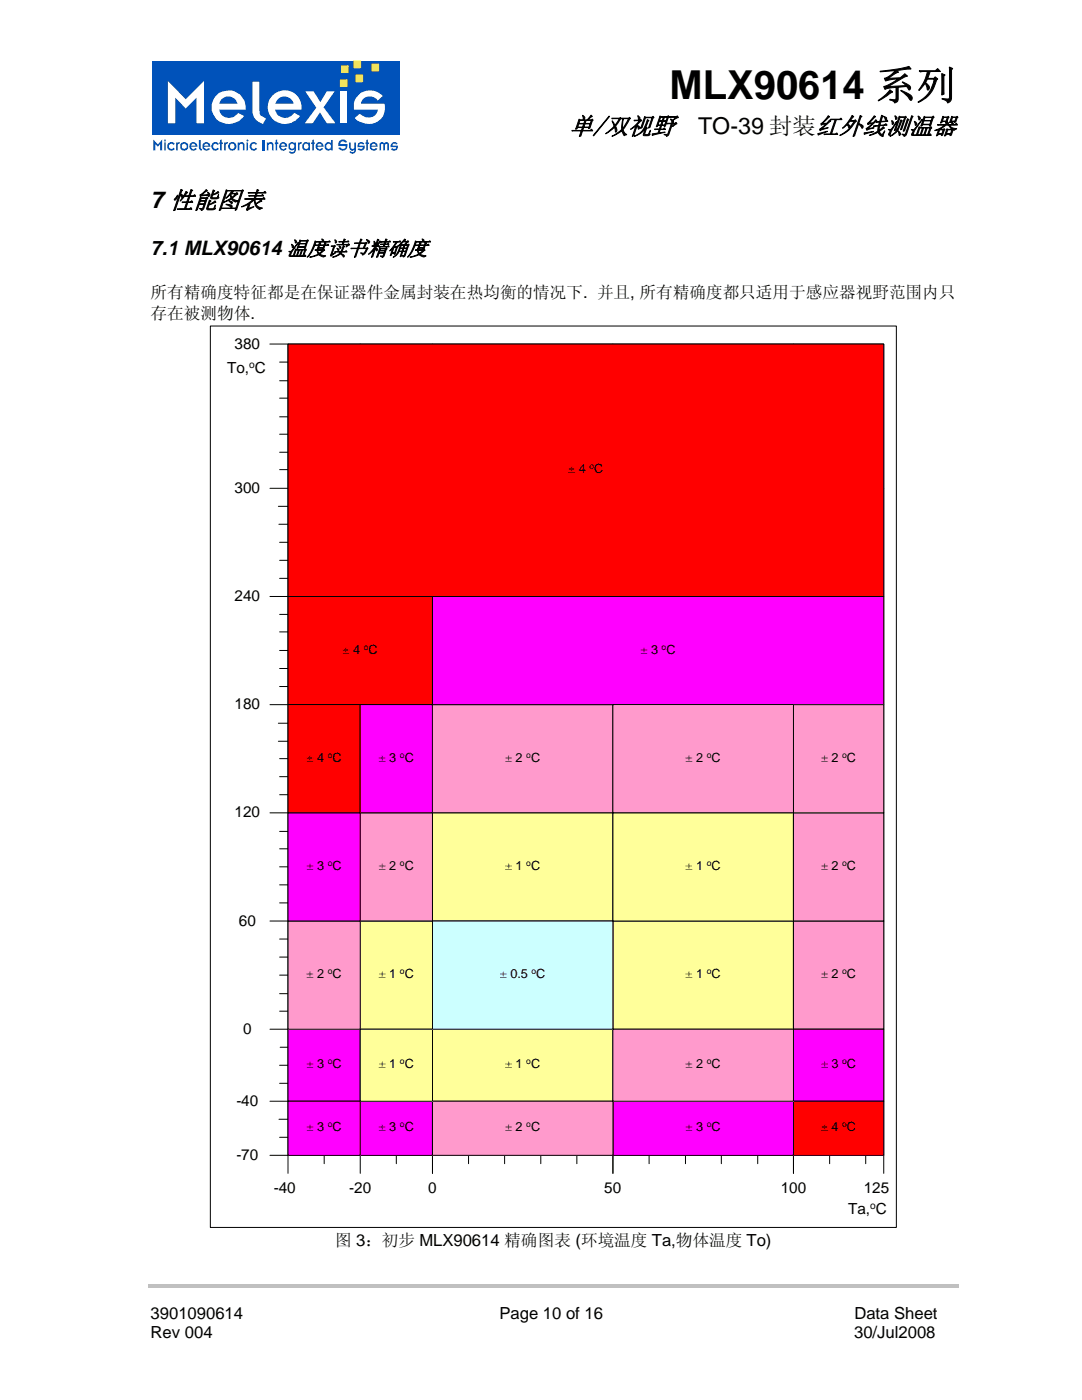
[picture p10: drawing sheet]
<svg xmlns="http://www.w3.org/2000/svg" width="216mm" height="279mm" viewBox="0 0 216 279" stroke-linecap="round" stroke-linejoin="round" font-family="sans-serif">
<path d="M29.5 256.3h161.8v.7h-161.8z" fill="#c0c0c0"/>
<g fill="#fff">
<path d="M34 16.3l3.5 3.7 3.6-3.7v8.2h-1.5v-4.9l-2.1 2.1-2-2.1v4.9h-1.5z" fill-rule="evenodd"/>
<path d="M43.4 19.2a3.3 3.3 0 0 1 3.9-.7 3.3 3.3 0 0 1 1.9 3.4h-5.2a2.05 2.05 0 0 0 1.6 1.6 2.05 2.05 0 0 0 2.2-.9l1.1 .6a3.5 3.5 0 0 1-6.1-.6 3.1 3.1 0 0 1 .6-3.4zM44.6 19.7l-.6 1.1h3.7a1.91 1.91 0 0 0-3.1-1.1z" fill-rule="evenodd"/>
<path d="M50.5 16.5h1.4v5.6a1.51 1.51 0 0 0 1.3 1.5l-.6 1.2-.5-.3a2.44 2.44 0 0 1-1.6-2.2z" fill-rule="evenodd"/>
<path d="M54.2 19.4a3.4 3.4 0 0 1 3.9-1 3.4 3.4 0 0 1 2.1 3.5h-5.2a2.05 2.05 0 0 0 1.6 1.6 2.05 2.05 0 0 0 2.1-.9l1.2 .6a3.6 3.6 0 0 1-6.2-.5 3.3 3.3 0 0 1 .5-3.3zM55.7 19.7l-.5 .5-.2 .6h3.6a1.91 1.91 0 0 0-2.9-1.1z" fill-rule="evenodd"/>
<path d="M60.8 18.3h1.7l1.3 2.1 1.3-2.1h1.5l-2.1 3.1 2.2 3.1h-1.7l-1.2-2.1-1.5 2.1h-1.5l2.2-3z" fill-rule="evenodd"/>
<path d="M71.2 19.1a3.5 3.5 0 0 1 4.8 .2l-.9 .8a1.93 1.93 0 0 0-3.2 .1l-.2 .6h4.6a3.2 3.2 0 0 1-1.1 3.4 3.2 3.2 0 0 1-3.6 .1l-1.1-.7 1.1-.9a2.01 2.01 0 0 0 3.4-.4v-.3h-4.6a3.1 3.1 0 0 1 .8-2.9z" fill-rule="evenodd"/>
</g>
<path d="M67.7 18.3h1.4v6.2h-1.4z" fill="#fff"/>
<path d="M30.4 12.2h49.3v14.7h-49.3z" fill="#0052ba"/>
<g fill="#fff">
<path d="M33.5 16.2l3.6 3.6 3.6-3.6v8.4h-1.5v-5.1l-2.1 2.2-2.1-2.2v5.1h-1.5z" fill-rule="evenodd"/>
<path d="M43.2 19a3.4 3.4 0 0 1 3.9-.6 3.4 3.4 0 0 1 1.9 3.5h-5.2a2.01 2.01 0 0 0 1.6 1.6 2.01 2.01 0 0 0 2.1-1l1.2 .7a3.6 3.6 0 0 1-6-.1 3.3 3.3 0 0 1 .5-4.1zM44.2 19.8l-.4 .9h3.6a1.97 1.97 0 0 0-3.2-.9z" fill-rule="evenodd"/>
<path d="M50.4 16.3h1.3l.1 6.4 .2 .4 1.1 .5-.6 1.2-.5-.3a2.48 2.48 0 0 1-1.6-2.2z" fill-rule="evenodd"/>
<path d="M54.1 19.4a3.4 3.4 0 0 1 4-1.1 3.4 3.4 0 0 1 2.1 3.6h-5.3a2.07 2.07 0 0 0 1.7 1.6 2.07 2.07 0 0 0 2.1-1l1.2 .7a3.5 3.5 0 0 1-4.2 1.3 3.5 3.5 0 0 1-2.2-3.7l.1-.7zM55.4 19.8l-.5 .9h3.7a1.89 1.89 0 0 0-3.2-.9z" fill-rule="evenodd"/>
<path d="M60.9 18.2h1.7l1.3 2.2 1.3-2.2h1.6l-2.2 3.2 2.4 3.2h-1.8l-1.4-2.2-1.4 2.2h-1.6l2.3-3.1z" fill-rule="evenodd"/>
<path d="M71.9 18.6a3.4 3.4 0 0 1 4.4 .6l-.9 .9a1.95 1.95 0 0 0-3.3 .3v.3h4.7a3.3 3.3 0 0 1-1.3 3.5 3.3 3.3 0 0 1-3.6 .1l-.7-.3-.4-.4 1-.9a2.14 2.14 0 0 0 3.3-.1l.3-.7h-4.7a2.96 2.96 0 0 1 1.2-3.3z" fill-rule="evenodd"/>
</g>
<path d="M67.9 18.2h1.4v6.4h-1.4z" fill="#fff"/>
<path d="M67.9 15.9h1.4v1.4h-1.4z" fill="#fad716"/>
<path d="M67.9 15.9h1.4v1.4h-1.4z" fill="none" stroke="#fad716" stroke-width=".2"/>
<path d="M68.1 13.1h1.4v1.4h-1.4z" fill="#fad716"/>
<path d="M68.1 13.1h1.4v1.4h-1.4z" fill="none" stroke="#fad716" stroke-width=".2"/>
<path d="M71 15h1.4v1.3h-1.4z" fill="#fad716"/>
<path d="M71 15h1.4v1.3h-1.4z" fill="none" stroke="#fad716" stroke-width=".2"/>
<path d="M74.2 12.8h1.3v1.4h-1.3z" fill="#fad716"/>
<path d="M74.2 12.8h1.3v1.4h-1.3z" fill="none" stroke="#fad716" stroke-width=".2"/>
<path d="M70.6 12.2h1.4v1.3h-1.4z" fill="#fad716"/>
<path d="M70.6 12.2h1.4v1.3h-1.4z" fill="none" stroke="#fad716" stroke-width=".2"/>
<g fill="#0052ba">
<path d="M30.6 27.9l.9 .9 .9-.9v2.1h-.4v-1.3l-.5 .6-.5-.6v1.3h-.4z" fill-rule="evenodd"/>
<path d="M32.8 28.4h.3v1.6h-.3zM32.9 27.9h.2l-.1 .4-.2-.1z" fill-rule="evenodd"/>
<path d="M33.6 28.6a.76 .76 0 0 1 1.2 .1l-.4 .1a.4 .4 0 0 0-.4-.1 .4 .4 0 0 0-.3 .3v.4a.46 .46 0 0 0 .4 .4 .46 .46 0 0 0 .5-.3l.2 .2-.1 .2a.82 .82 0 0 1-1.3-.4v-.6z" fill-rule="evenodd"/>
<path d="M35.2 28.4h.3v.2l.1-.3h.3l-.1 .4h-.1l-.2 .1v1.2h-.3z" fill-rule="evenodd"/>
<path d="M35.9 29.2a.86 .86 0 0 1 1.7 0 .86 .86 0 0 1-1.7 0zM36.3 28.9v.5l.1 .2a.55 .55 0 0 0 .8-.2l-.1-.5a.46 .46 0 0 0-.8 0z" fill-rule="evenodd"/>
<path d="M38 28.6a.83 .83 0 0 1 .9-.1 .83 .83 0 0 1 .5 .8h-1.3a.51 .51 0 0 0 .4 .4 .51 .51 0 0 0 .5-.2l.3 .2a.86 .86 0 0 1-1.3 .2 .86 .86 0 0 1 0-1.3zM38.3 28.7l-.2 .4h.9a.45 .45 0 0 0-.7-.4z" fill-rule="evenodd"/>
<path d="M39.7 27.9h.3v1.7l.3 .2-.1 .3-.5-.5z" fill-rule="evenodd"/>
<path d="M40.6 28.6a.88 .88 0 0 1 .9-.1 .88 .88 0 0 1 .5 .8h-1.3a.48 .48 0 0 0 .4 .5 .48 .48 0 0 0 .5-.3l.3 .2-.2 .2a.84 .84 0 0 1-1.3-.4v-.6zM40.9 28.7l-.2 .4h.9a.45 .45 0 0 0-.7-.4z" fill-rule="evenodd"/>
<path d="M42.4 28.6l.1-.1a.88 .88 0 0 1 1.2 .2l-.3 .2a.49 .49 0 0 0-.8 0 .49 .49 0 0 0 .1 .7 .42 .42 0 0 0 .7-.1l.3 .2a.86 .86 0 0 1-1.3 .1 .86 .86 0 0 1 0-1.2z" fill-rule="evenodd"/>
<path d="M43.9 27.9h.3v.5h.3v.3h-.3v1.3h-.3v-1.3h-.1v-.3h.1z" fill-rule="evenodd"/>
<path d="M44.7 28.4h.3v.2l.2-.3 .3 .1-.1 .3h-.1l-.3 .1v1.2h-.3z" fill-rule="evenodd"/>
<path d="M45.5 29.2a.85 .85 0 0 1 1.7 0 .85 .85 0 0 1-1.7 0zM45.9 28.9v.2a.45 .45 0 0 0 .3 .6 .45 .45 0 0 0 .6-.3v-.4a.47 .47 0 0 0-.4-.4 .47 .47 0 0 0-.5 .3z" fill-rule="evenodd"/>
<path d="M47.4 28.4l.4 .1a.57 .57 0 0 1 1 .2v1.3h-.3v-1.2a.4 .4 0 0 0-.4-.1 .4 .4 0 0 0-.3 .3v1h-.4z" fill-rule="evenodd"/>
<path d="M49.2 28.4h.3v1.6h-.3zM49.3 27.9h.3l-.2 .4-.2-.2z" fill-rule="evenodd"/>
<path d="M50.1 28.6l.4-.3h.3l.5 .4-.3 .2a.5 .5 0 0 0-.7 0 .5 .5 0 0 0 0 .7 .5 .5 0 0 0 .7-.1l.3 .2a.86 .86 0 0 1-1.2 .2 .86 .86 0 0 1 0-1.3z" fill-rule="evenodd"/>
</g>
<path d="M52.7 27.9v2.1" fill="none" stroke="#0052ba" stroke-width=".4"/>
<g fill="#0052ba">
<path d="M53.2 28.4l.4 .1a.57 .57 0 0 1 1 .2v1.3h-.3v-1.1a.43 .43 0 0 0-.7 .1v1h-.4z" fill-rule="evenodd"/>
<path d="M55 27.9h.3v.5h.2v.3h-.2v1.3h-.3v-1.3h-.2z" fill-rule="evenodd"/>
<path d="M55.9 28.6a.81 .81 0 0 1 1-.2 .81 .81 0 0 1 .4 .9h-1.2l.1 .3a.47 .47 0 0 0 .8-.1l.2 .2a.86 .86 0 0 1-1.2 .1 .86 .86 0 0 1-.1-1.2zM56.3 28.7l-.2 .4h.8l-.2-.4z" fill-rule="evenodd"/>
<path d="M57.6 28.7a.7 .7 0 0 1 1.1-.1v-.2h.4v1.5a.78 .78 0 0 1-.6 .8 .78 .78 0 0 1-.9-.4l.3-.1 .1 .1h.5l.2-.2v-.3a.69 .69 0 0 1-1.1-.3zM58 28.7l-.1 .3v.5a.43 .43 0 0 0 .5 .2 .43 .43 0 0 0 .3-.3l-.1-.7z" fill-rule="evenodd"/>
<path d="M59.5 28.4h.3v.2l.1-.3 .4 .1-.2 .3h-.1l-.2 .1v1.2h-.3z" fill-rule="evenodd"/>
<path d="M60.4 28.7l.5-.4 .5 .1 .1 .2v-.2h.3v1.6l-.4-.1a.68 .68 0 0 1-1.1-.4zM60.8 28.7l-.2 .3v.4a.49 .49 0 0 0 .8 .1 .49 .49 0 0 0-.1-.8z" fill-rule="evenodd"/>
<path d="M62.3 27.9h.3v.5h.2v.3h-.2v1.3h-.3v-1.3h-.2v-.3h.2z" fill-rule="evenodd"/>
<path d="M63.2 28.6a.81 .81 0 0 1 .9-.1 .81 .81 0 0 1 .5 .8h-1.2l.1 .4 .4 .1 .3-.3 .3 .2-.2 .2a.86 .86 0 0 1-1.2-.1 .86 .86 0 0 1 .1-1.2zM63.4 28.9v.2h.8l-.3-.4h-.3z" fill-rule="evenodd"/>
<path d="M65.1 28.5l.2-.2h.4l.4 .3v-.7h.3v2.1h-.3l-.1-.1-.5 .2-.6-.4-.1-.8zM65.1 29v.4a.47 .47 0 0 0 .7 .2 .47 .47 0 0 0 .2-.6 .47 .47 0 0 0-.7-.2z" fill-rule="evenodd"/>
<path d="M67.7 28.2l.2-.2a.87 .87 0 0 1 1.1 0l.3 .3-.4 .2a.54 .54 0 0 0-.6-.3 .54 .54 0 0 0-.4 .5h1.4a1.01 1.01 0 0 1-.5 1.3 1.01 1.01 0 0 1-1.3-.5l.3-.1 .4 .3h.5l.3-.6h-1.5z" fill-rule="evenodd"/>
<path d="M69.7 28.4h.3v1.1a.43 .43 0 0 0 .7 0v-1.1h.3v1.8l-.4 .4a.69 .69 0 0 1-.9-.3l.3-.1 .1 .1h.4l.2-.4a.56 .56 0 0 1-.6 .2 .56 .56 0 0 1-.4-.5z" fill-rule="evenodd"/>
<path d="M71.5 28.6l.4-.3h.4l.4 .4-.3 .2-.1-.2h-.4l-.3 .4h1.2a.84 .84 0 0 1-.5 .9 .84 .84 0 0 1-1-.2l.3-.2a.5 .5 0 0 0 .8-.2h-1.1z" fill-rule="evenodd"/>
<path d="M73.1 27.9h.3v.5h.2v.3h-.2v1.3h-.3v-1.3h-.2v-.3h.2z" fill-rule="evenodd"/>
<path d="M74 28.6a.88 .88 0 0 1 .9-.1 .88 .88 0 0 1 .5 .8h-1.3a.51 .51 0 0 0 .4 .4 .51 .51 0 0 0 .5-.2l.3 .2-.2 .2a.84 .84 0 0 1-1.3-.4v-.6zM74.3 28.7l-.2 .4h.9a.45 .45 0 0 0-.7-.4z" fill-rule="evenodd"/>
<path d="M75.8 28.6a.47 .47 0 0 1 .5-.3 .47 .47 0 0 1 .4 .4 .49 .49 0 0 1 .5-.4 .49 .49 0 0 1 .4 .4v1.3h-.3v-1.3h-.2l-.3 .2v1.1h-.3v-1.2l-.2-.1-.3 .1v1.2h-.3z" fill-rule="evenodd"/>
<path d="M78.2 28.6a.77 .77 0 0 1 1.1 .1l-.2 .2-.2-.2h-.4l-.2 .4h1.1a.79 .79 0 0 1-.4 .9 .79 .79 0 0 1-1-.2l.3-.3a.43 .43 0 0 0 .4 .3 .43 .43 0 0 0 .4-.4h-1.2v-.4z" fill-rule="evenodd"/>
</g>
<g fill="none" stroke="#000" stroke-width=".2">
<path d="M53.8 68.7h3.7M55.8 79.5h1.7M55.8 72.3h1.7M55.8 76h1.7M57.5 68.7h118.8v161.9h-118.8v3.6zM71.9 68.7v165.5M86.3 68.7v165.5M122.3 68.7v165.5M158.3 68.7v165.5M53.9 97.5h122.4M55.8 93.7h1.7M55.8 86.7h1.7"/>
<path d="M55.8 90.3h1.7M55.8 83.2h1.7M53.9 119h122.4M55.5 101h2M55.6 104.6h1.9M55.8 115.4h1.7M55.8 108.2h1.7M55.8 111.8h1.7M55.8 137h1.7M55.8 129.8h1.7M55.8 122.6h1.7M55.8 133.4h1.7"/>
<path d="M55.8 126.1h1.7M53.9 140.6h122.4M55.5 144.3h2M55.5 147.9h2M55.8 158.6h1.7M55.8 151.4h1.7M55.8 155h1.7M53.9 162.2h122.4M55.8 173h1.7M55.8 165.9h1.7M55.8 176.6h1.7M55.8 169.4h1.7"/>
<path d="M53.9 183.8h122.4M55.8 194.6h1.7M55.8 187.4h1.7M55.8 180.2h1.7M55.8 198.3h1.7M55.8 191h1.7M53.9 219.8h122.4M53.9 205.4h122.4M55.8 216.2h1.7M55.8 201.8h1.7M55.8 212.6h1.7M55.9 209h1.6"/>
<path d="M53.9 230.6h3.6M55.7 223.4h1.8M55.8 227h1.7M64.7 230.6v1.6M79.1 230.6v1.6M93.5 230.6v1.6M100.7 230.6v1.6M107.9 230.6v1.6M115.1 230.6v1.6M129.5 230.6v1.6M136.8 230.6v1.6M143.9 230.6v1.6"/>
<path d="M151.2 230.6v1.6M165.5 230.6v1.6M172.7 230.6v1.6M176.3 230.6v3.6"/>
</g>
<path d="M86.3 205.4h36v14.4h-36z" fill="#ffff9a"/>
<path d="M86.3 205.4h36v14.4h-36z" fill="none" stroke="#000" stroke-width=".2"/>
<path d="M122.3 183.8h36v21.6h-36z" fill="#ffff9a"/>
<path d="M122.3 183.8h36v21.6h-36z" fill="none" stroke="#000" stroke-width=".2"/>
<path d="M86.3 162.2h36v21.6h-36z" fill="#ffff9a"/>
<path d="M86.3 162.2h36v21.6h-36z" fill="none" stroke="#000" stroke-width=".2"/>
<path d="M71.9 183.8h14.4v21.6h-14.4z" fill="#ffff9a"/>
<path d="M71.9 183.8h14.4v21.6h-14.4z" fill="none" stroke="#000" stroke-width=".2"/>
<path d="M71.9 162.2h14.4v21.6h-14.4z" fill="#ff9acc"/>
<path d="M71.9 162.2h14.4v21.6h-14.4z" fill="none" stroke="#000" stroke-width=".2"/>
<path d="M57.5 205.4h14.4v14.4h-14.4z" fill="#f0f"/>
<path d="M57.5 205.4h14.4v14.4h-14.4z" fill="none" stroke="#000" stroke-width=".2"/>
<path d="M57.5 183.8h14.4v21.6h-14.4z" fill="#ff9acc"/>
<path d="M57.5 183.8h14.4v21.6h-14.4z" fill="none" stroke="#000" stroke-width=".2"/>
<path d="M158.3 183.8h18v21.6h-18z" fill="#ff9acc"/>
<path d="M158.3 183.8h18v21.6h-18z" fill="none" stroke="#000" stroke-width=".2"/>
<path d="M57.5 162.2h14.4v21.6h-14.4z" fill="#f0f"/>
<path d="M57.5 162.2h14.4v21.6h-14.4z" fill="none" stroke="#000" stroke-width=".2"/>
<path d="M158.3 205.4h18v14.4h-18z" fill="#f0f"/>
<path d="M158.3 205.4h18v14.4h-18z" fill="none" stroke="#000" stroke-width=".2"/>
<path d="M86.3 140.6h36v21.6h-36z" fill="#ff9acc"/>
<path d="M86.3 140.6h36v21.6h-36z" fill="none" stroke="#000" stroke-width=".2"/>
<path d="M71.9 140.6h14.4v21.6h-14.4z" fill="#f0f"/>
<path d="M71.9 140.6h14.4v21.6h-14.4z" fill="none" stroke="#000" stroke-width=".2"/>
<path d="M71.9 219.8h14.4v10.8h-14.4z" fill="#f0f"/>
<path d="M71.9 219.8h14.4v10.8h-14.4z" fill="none" stroke="#000" stroke-width=".2"/>
<path d="M158.3 219.8h18v10.8h-18z" fill="#f00"/>
<path d="M158.3 219.8h18v10.8h-18z" fill="none" stroke="#000" stroke-width=".2"/>
<path d="M57.5 140.6h14.4v21.6h-14.4z" fill="#f00"/>
<path d="M57.5 140.6h14.4v21.6h-14.4z" fill="none" stroke="#000" stroke-width=".2"/>
<path d="M57.5 119h28.8v21.6h-28.8z" fill="#f00"/>
<path d="M57.5 119h28.8v21.6h-28.8z" fill="none" stroke="#000" stroke-width=".2"/>
<path d="M86.3 119h90v21.6h-90z" fill="#f0f"/>
<path d="M86.3 119h90v21.6h-90z" fill="none" stroke="#000" stroke-width=".2"/>
<path d="M57.5 68.7h118.8v50.3h-118.8z" fill="#f00"/>
<path d="M57.5 68.7h118.8v50.3h-118.8z" fill="none" stroke="#000" stroke-width=".2"/>
<path d="M122.3 219.8h36v10.8h-36z" fill="#f0f"/>
<path d="M122.3 219.8h36v10.8h-36z" fill="none" stroke="#000" stroke-width=".2"/>
<path d="M86.3 219.8h36v10.8h-36z" fill="#ff9acc"/>
<path d="M86.3 219.8h36v10.8h-36z" fill="none" stroke="#000" stroke-width=".2"/>
<path d="M122.3 162.2h36v21.6h-36z" fill="#ffff9a"/>
<path d="M122.3 162.2h36v21.6h-36z" fill="none" stroke="#000" stroke-width=".2"/>
<path d="M71.9 205.4h14.4v14.4h-14.4z" fill="#ffff9a"/>
<path d="M71.9 205.4h14.4v14.4h-14.4z" fill="none" stroke="#000" stroke-width=".2"/>
<path d="M122.3 205.4h36v14.4h-36z" fill="#ff9acc"/>
<path d="M122.3 205.4h36v14.4h-36z" fill="none" stroke="#000" stroke-width=".2"/>
<path d="M158.3 162.2h18v21.6h-18z" fill="#ff9acc"/>
<path d="M158.3 162.2h18v21.6h-18z" fill="none" stroke="#000" stroke-width=".2"/>
<path d="M158.3 140.6h18v21.6h-18z" fill="#ff9acc"/>
<path d="M158.3 140.6h18v21.6h-18z" fill="none" stroke="#000" stroke-width=".2"/>
<path d="M122.3 140.6h36v21.6h-36z" fill="#ff9acc"/>
<path d="M122.3 140.6h36v21.6h-36z" fill="none" stroke="#000" stroke-width=".2"/>
<path d="M57.5 219.8h14.4v10.8h-14.4z" fill="#f0f"/>
<path d="M42 65.1h136.9v179.9h-136.9zM57.5 219.8h14.4v10.8h-14.4z" fill="none" stroke="#000" stroke-width=".2"/>
<path d="M86.3 183.8h36v21.6h-36z" fill="#cff"/>
<path d="M86.3 183.8h36v21.6h-36z" fill="none" stroke="#000" stroke-width=".2"/>
<text font-size="8" x="133.6" y="19.7">MLX90614 系列</text>
<text font-size="4.9" x="113.6" y="26.8">单/双视野</text>
<g font-size="4.6">
<text x="139.3" y="26.8">TO-39 封装红外线测温器</text>
<text x="30.1" y="41.6">7性能图表</text>
</g>
<text font-size="4" x="30.1" y="50.9">7.1 MLX90614 温度读书精确度</text>
<g font-size="3.3">
<text x="30.1" y="59.4">所有精确度特征都是在保证器件金属封装在热均衡的情况下. 并且, 所有精确度都只适用于感应器视野范围内只</text>
<text x="30.1" y="63.7">存在被测物体.</text>
<text x="66.9" y="248.7">图 3：初步 MLX90614 精确图表 (环境温度 Ta,物体温度 To)</text>
<text x="30.1" y="263.1">3901090614</text>
<text x="99.6" y="263.1">Page 10 of 16</text>
<text x="170.5" y="263.1">Data Sheet</text>
<text x="30.1" y="267">Rev 004</text>
<text x="170.5" y="267">30/Jul2008</text>
</g>
<g font-size="3.1">
<text x="46.8" y="69.6">380</text>
<text x="45.3" y="74.4">To, C</text>
<text x="46.8" y="98.4">300</text>
<text x="46.8" y="120">240</text>
<text x="46.8" y="141.5">180</text>
<text x="46.8" y="163.1">120</text>
<text x="47.7" y="184.7">60</text>
<text x="48.5" y="206.3">0</text>
<text x="47.2" y="220.7">-40</text>
<text x="47.2" y="231.5">-70</text>
<text x="54.6" y="238.1">-40</text>
<text x="69.7" y="238.1">-20</text>
<text x="85.4" y="238.1">0</text>
<text x="120.6" y="238.1">50</text>
<text x="155.8" y="238.1">100</text>
<text x="172.4" y="238.1">125</text>
<text x="169.2" y="242.3">Ta, C</text>
</g>
<g font-size="2.5">
<text x="113.4" y="94.5">± 4 C</text>
<text x="68.4" y="130.5">± 4</text>
<text x="73.5" y="130.5">C</text>
<text x="127.8" y="130.5">± 3 C</text>
<text x="61.2" y="152">± 4 C</text>
<text x="75.6" y="152">± 3 C</text>
<text x="100.8" y="152">± 2 C</text>
<text x="136.8" y="152">± 2 C</text>
<text x="163.8" y="152">± 2 C</text>
<text x="61.2" y="173.6">± 3 C</text>
<text x="75.6" y="173.6">± 2 C</text>
<text x="100.8" y="173.6">± 1 C</text>
<text x="136.8" y="173.6">± 1 C</text>
<text x="163.8" y="173.6">± 2 C</text>
<text x="61.2" y="195.2">± 2 C</text>
<text x="75.6" y="195.2">± 1 C</text>
<text x="99.7" y="195.2">± 0.5 C</text>
<text x="136.8" y="195.2">± 1 C</text>
<text x="163.8" y="195.2">± 2 C</text>
<text x="61.2" y="213.2">± 3 C</text>
<text x="75.6" y="213.2">± 1 C</text>
<text x="100.8" y="213.2">± 1 C</text>
<text x="136.8" y="213.2">± 2 C</text>
<text x="163.8" y="213.2">± 3 C</text>
<text x="61.2" y="225.8">± 3 C</text>
<text x="75.6" y="225.8">± 3 C</text>
<text x="100.8" y="225.8">± 2 C</text>
<text x="136.8" y="225.8">± 3 C</text>
<text x="163.8" y="225.8">± 4 C</text>
</g>
<g font-size="2">
<text x="49.7" y="73.4">o</text>
<text x="173.6" y="241.3">o</text>
</g>
<g font-size="1.7">
<text x="117.6" y="93.6">o</text>
<text x="72.6" y="129.6">o</text>
<text x="132" y="129.6">o</text>
<text x="65.4" y="151.2">o</text>
<text x="79.8" y="151.2">o</text>
<text x="105" y="151.2">o</text>
<text x="141" y="151.2">o</text>
<text x="168" y="151.2">o</text>
<text x="65.4" y="172.8">o</text>
<text x="79.8" y="172.8">o</text>
<text x="105" y="172.8">o</text>
<text x="141" y="172.8">o</text>
<text x="168" y="172.8">o</text>
<text x="65.4" y="194.4">o</text>
<text x="79.8" y="194.4">o</text>
<text x="106.1" y="194.4">o</text>
<text x="141" y="194.4">o</text>
<text x="168" y="194.4">o</text>
<text x="65.4" y="212.4">o</text>
<text x="79.8" y="212.4">o</text>
<text x="105" y="212.4">o</text>
<text x="141" y="212.4">o</text>
<text x="168" y="212.4">o</text>
<text x="65.4" y="225">o</text>
<text x="79.8" y="225">o</text>
<text x="105" y="225">o</text>
<text x="141" y="225">o</text>
<text x="168" y="225">o</text>
</g>
</svg>
